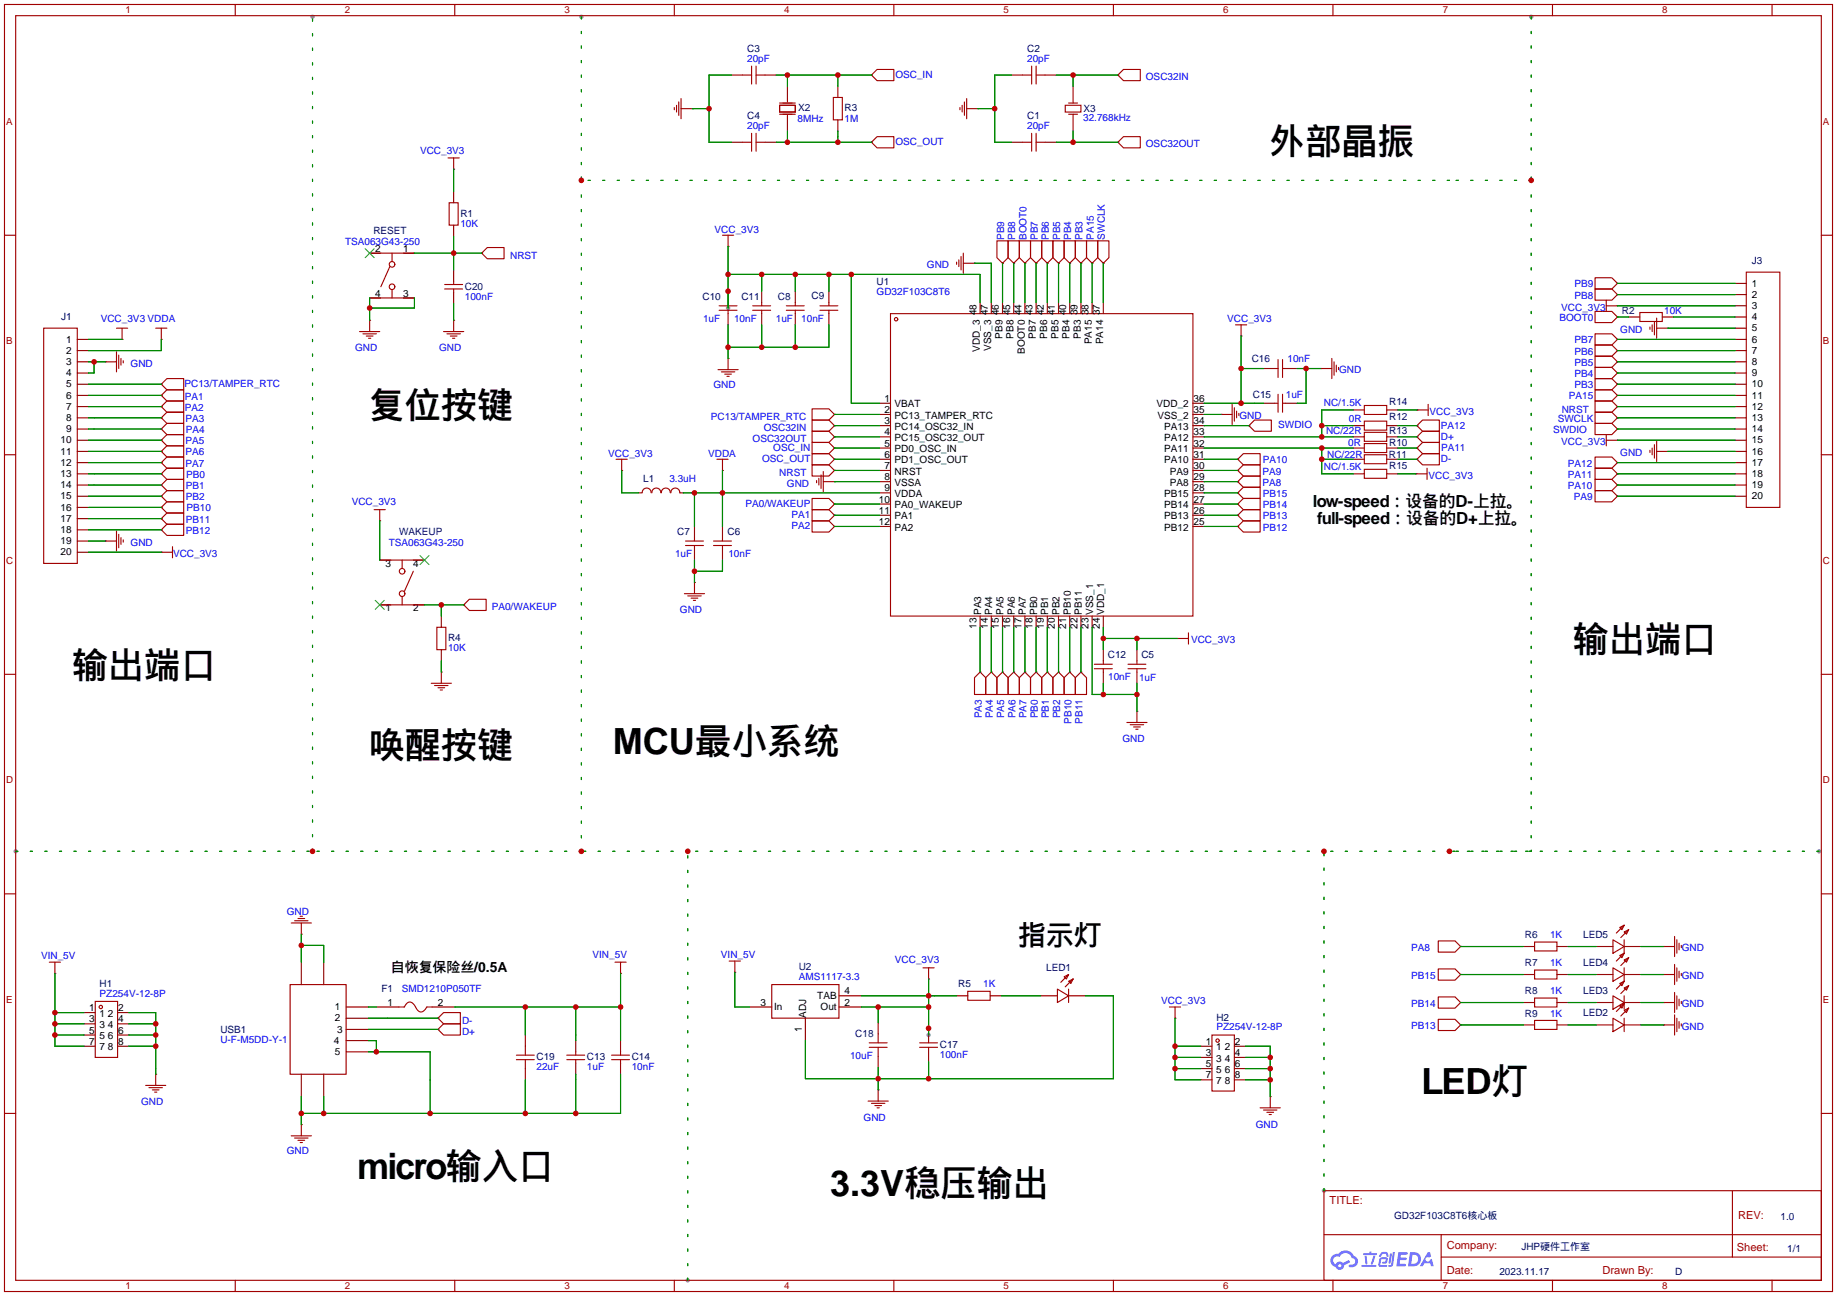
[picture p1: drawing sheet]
<svg xmlns="http://www.w3.org/2000/svg" width="417mm" height="294mm" viewBox="0 0 417 294" stroke-linecap="round" stroke-linejoin="round" font-family="sans-serif">
<g fill="#999">
<circle cx="210.6" cy="234.7" r=".51"/>
<circle cx="165.1" cy="69.8" r=".51"/>
<circle cx="131.8" cy="3.8" r=".51"/>
<circle cx="70.9" cy="3.8" r=".51"/>
<circle cx="3.6" cy="193" r=".51"/>
<circle cx="412.5" cy="193" r=".51"/>
<circle cx="300.2" cy="270" r=".51"/>
<circle cx="347.2" cy="3.8" r=".51"/>
<circle cx="156" cy="290.3" r=".51"/>
</g>
<g fill="none" stroke="#a10000" stroke-width=".25">
<path d="M1 1h414.5v291.9h-414.5zM3.6 3.6h409.4v286.7h-409.4zM53.3 1v2.6M103.1 1v2.6M152.9 1v2.6M202.7 1v2.6M252.5 1v2.6M302.3 1v2.6M352 1v2.6M401.8 1v2.6M1 53.3h2.6M413 53.3h2.5"/>
<path d="M1 103.1h2.6M413 103.1h2.5M1 152.9h2.6M413 152.9h2.5M1 202.7h2.6M413 202.7h2.5M1 252.5h2.6M413 252.5h2.5M300.2 270h112.8v20.3h-112.8zM300.3 280h112.6M326.8 280v10.1M392.8 270v15.1"/>
<path d="M53.3 290.3v2.6M103.1 290.3v2.6M152.9 290.3v2.6M202.7 290.3v2.6M252.5 290.3v2.6M302.3 290.3v2.6M326.8 285.1h86.1M352 290.3v2.6M401.8 290.3v2.6"/>
</g>
<g fill="#5487ff">
<path d="M317.1 283.9h1.8l.3 .2-.1 .4h-1.4l-.1 .7h1.2l.2 .3-.3 .2h-1.2l-.1 .9h1.3l.1 .3-.1 .2-2.1 .1z"/>
<path d="M323.8 284h.5l.2 .9-.4 .3a.54 .54 0 0 0-.8 .2 .54 .54 0 0 0 .3 .7 .54 .54 0 0 0 .7-.5l.4-.2 .4 1.7h-.6l-.2-.7h-1.3l-.4 .7h-.6z"/>
<path d="M315.2 284.2h.4l-.3 2.2-.2 .1-.2-.2z"/>
<path d="M315.9 283.9h.4l-.4 2.8a.64 .64 0 0 1-.5 .6 .64 .64 0 0 1-.6-.3l.7-.3z"/>
<path d="M313.2 284.1l.5-.2 .8 .1 .4 .9-.4 .1-.4-.7h-.6l-.4 .7-.4-.1z"/>
<path d="M313 285.2l1.3-.1a.75 .75 0 0 1 .4 .8 .75 .75 0 0 1-.6 .6h-.6l-.1-.2 .2-.2h.5l.2-.6h-1l-.3 1.3 1.4 .1 .2 .2-.3 .2h-1.3l-.3-.2-.1-.4z"/>
<path d="M308.7 286.8h3.2l.2 .3-.2 .2h-3.1z"/>
<path d="M311.4 284.7l.5 .1a2.85 2.85 0 0 1-.9 2l-.2-.2z"/>
<path d="M309.4 284.8h.5l.2 1.7-.2 .2-.3-.1z"/>
<path d="M309.1 284.2h1.4l.1-.4h.4l-.1 .4h1.2l.2 .2-.3 .2h-2.8z"/>
<path d="M319.7 283.9l-.4 3.3h1a1.64 1.64 0 0 0 1.9-1.7 1.64 1.64 0 0 0-1.9-1.6zM320.3 284.5a1.08 1.08 0 0 1 1.3 1.1 1.08 1.08 0 0 1-1.4 1h-.2z"/>
<path d="M302.1 284.8a1.5 1.5 0 0 0 .8 2.5 .99 .99 0 0 0 1.1 .6 .99 .99 0 0 0 .8-1l1.4-.7-.3-.5-1.4 .7-.7-.3a.99 .99 0 0 0-.9 .6 .95 .95 0 0 1-.5-1.3 .95 .95 0 0 1 1.4-.4 1.46 1.46 0 0 1 1.5-.9 1.46 1.46 0 0 1 1.3 1.2 .78 .78 0 0 1 .7 1 .78 .78 0 0 1-1.1 .5 .3 .3 0 0 0-.4 .2 .3 .3 0 0 0 .3 .4 1.36 1.36 0 0 0 1.7-.9 1.36 1.36 0 0 0-.8-1.7 2.16 2.16 0 0 0-3.6-.5l-.7 .1zM303.4 287a.4 .4 0 0 1 .8 0 .4 .4 0 0 1-.8 0z"/>
</g>
<g fill="none" stroke="#a10000" stroke-width=".25">
<path d="M168.4 17h2M170.4 15v4.1M171.4 17h2.1M171.4 15v4.1M197.6 17l1.3-1.3h3.8v2.6h-3.8zM231.9 17h2M233.9 15v4.1M234.9 17h2.1M234.9 15v4.1M254.8 15.7h3.8v2.6h-3.8l-1.3-1.3zM101.6 35.8h2.5M102.9 35.8v2.6"/>
<path d="M152.9 24.4v.5M153.4 23.9v1.5M153.9 23.1v3.1M154.4 24.6h2.6M154.4 22.4v4.5M168.4 32.3h2M170.4 30.2v4.1M171.4 32.3h2.1M171.4 30.2v4.1M176.8 23.9h3.5v1.5h-3.5zM176.8 23.4h3.5M176.8 25.9h3.5"/>
<path d="M178.6 22.1v1M178.6 26.2v1M189 22.1h2v5.1h-2zM197.6 32.3l1.3-1.3h3.8v2.5h-3.8zM217.7 24.4v.5M218.2 23.9v1.5M218.7 23.1v3.1M219.2 24.6h2.5M219.2 22.4v4.5M231.9 32.3h2M233.9 30.2v4.1M234.9 30.2v4.1"/>
<path d="M234.9 32.3h2.1M241.6 23.9h3.5v1.5h-3.5zM242.3 23.4h2M242.3 25.9h2M254.8 31h3.8v2.5h-3.8l-1.3-1.2zM83.8 57.4h10.2M88.9 57.4v1.8M101.9 46h2v5.1h-2zM109.2 57.4l1.3-1.3h3.8v2.6h-3.8zM163.8 53.3h2.6M165.1 53.3v2.6M216.9 59.4v.5"/>
<path d="M217.4 58.9v1.6M217.9 58.2v3M218.4 59.7h2.6M218.4 57.4v4.6M226.1 54.6h2.5v3.8l-1.3 1.3-1.2-1.3zM228.6 54.6h2.5v3.8l-1.2 1.3-1.3-1.3zM231.1 54.6h2.6v3.8l-1.3 1.3-1.3-1.3zM233.7 54.6h2.5v3.8l-1.3 1.3-1.2-1.3zM236.2 54.6h2.6v3.8l-1.3 1.3-1.3-1.3zM238.8 54.6h2.5v3.8l-1.3 1.3-1.2-1.3zM241.3 54.6h2.5v3.8l-1.2 1.3-1.3-1.3zM243.8 54.6h2.6v3.8l-1.3 1.3-1.3-1.3z"/>
<path d="M246.4 54.6h2.5v3.8l-1.3 1.3-1.2-1.3zM248.9 54.6h2.6v3.8l-1.3 1.3-1.3-1.3zM9.9 74.4h7.6v53.4h-7.6zM26.4 74.4h2.6M26.4 79.8v4.5M27.7 74.4v2.6M35.3 74.4h2.5M36.6 74.4v2.6M81.5 75.2h4.6M82.3 75.7h3M83.1 76.2h1.5M83.6 76.7h.5"/>
<path d="M83.8 67.6h10.2M83.8 72.6v2.6M88.4 60.5l-2 4.5M88.9 65.8v1.8M100.6 75.2h4.6M100.8 65.5h4.1M100.8 64.5h4.1M101.3 75.7h3.1M102.1 76.2h1.5M102.6 76.7h.5M102.9 63.8v.7M102.9 65.5v.8"/>
<path d="M102.9 72.6v2.6M163.1 70.4h4M163.1 69.3h4M165.1 68.6v.7M165.1 70.4v.7M170.7 70.4h4.1M170.7 69.3h4.1M172.7 68.6v.7M172.7 70.4v.7M178.3 70.4h4.1M178.3 69.3h4.1M180.3 68.6v.7"/>
<path d="M180.3 70.4v.7M185.9 70.4h4.1M185.9 69.3h4.1M188 68.6v.7M188 70.4v.7M201.9 71.1h68.6v68.6h-68.6zM280.2 73.7h2.5M281.4 73.7v2.5M361.7 78.2h3.8l1.3 1.3-1.3 1.3h-3.8zM361.7 75.7h3.8l1.3 1.3-1.3 1.2h-3.8zM361.7 70.6h3.8l1.3 1.3-1.3 1.3h-3.8zM361.7 65.5h3.8l1.3 1.3-1.3 1.3h-3.8z"/>
<path d="M361.7 63h3.8l1.3 1.3-1.3 1.2h-3.8zM364.2 69.3h2.6M364.2 68.1v2.5M371.9 70.9h5v2h-5zM374.1 74.2v.5M374.6 73.7v1.5M375.2 72.9v3M375.7 74.4h2.5M375.7 72.1v4.6M396 61.7h7.6v53.4h-7.6zM23.9 82h2.5M26.9 80.5v3.1"/>
<path d="M27.4 81.3v1.5M27.9 81.8v.5M36.6 87.1l1.2-1.2h3.9v2.5h-3.9zM36.6 89.7l1.2-1.3h3.9v2.5h-3.9zM36.6 97.3l1.2-1.3h3.9v2.6h-3.9zM36.6 99.8l1.2-1.2h3.9v2.5h-3.9zM37.8 90.9h3.9v2.6h-3.9l-1.2-1.3zM37.8 93.5h3.9v2.5h-3.9l-1.2-1.3zM162.8 83.8h4.6M163.6 84.3h3M164.3 84.8h1.6M164.8 85.3h.6"/>
<path d="M165.1 81.3v2.5M184.1 97.8h3.9l1.2 1.3-1.2 1.2h-3.9zM184.1 95.2h3.9l1.2 1.3-1.2 1.3h-3.9zM184.1 92.7h3.9l1.2 1.3-1.2 1.2h-3.9zM276.9 94h2.5M279.4 91.7v4.6M279.9 92.5v3M280.4 93.2v1.5M280.9 93.7v.5M283.2 96.5l1.3-1.3h3.8v2.6h-3.8zM289.1 91.4h.7M289.1 83.6h.7"/>
<path d="M289.8 81.5v4.1M289.8 89.4v4.1M290.8 81.5v4.1M290.8 89.4v4.1M290.8 91.4h.8M290.8 83.6h.8M299.5 83.6h2.5M302 81.3v4.6M302.5 82v3.1M303 82.8v1.5M303.5 83.3v.5M309.4 98h5.1v2.1h-5.1z"/>
<path d="M309.4 95.5h5.1v2h-5.1zM309.4 91.9h5.1v2.1h-5.1zM321.3 96.5l1.3-1.3h3.8v2.6h-3.8zM321.3 93h2.5M322.6 97.8h3.8v2.5h-3.8l-1.3-1.2zM323.8 91.7v2.5M361.7 96h3.8l1.3 1.3-1.3 1.3h-3.8zM361.7 93.5h3.8l1.3 1.2-1.3 1.3h-3.8zM361.7 88.4h3.8l1.3 1.3-1.3 1.2h-3.8zM361.7 85.9h3.8l1.3 1.2-1.3 1.3h-3.8zM361.7 83.3h3.8l1.3 1.3-1.3 1.3h-3.8zM361.7 80.8h3.8l1.3 1.2-1.3 1.3h-3.8z"/>
<path d="M361.7 90.9h3.8l1.3 1.3-1.3 1.3h-3.8zM364.2 98.6v2.5M364.2 99.8h2.6M36.6 102.4l1.2-1.3h3.9v2.5h-3.9zM36.6 110l1.2-1.3h3.9v2.6h-3.9zM36.6 112.5l1.2-1.2h3.9v2.5h-3.9zM37.8 103.6h3.9v2.6h-3.9l-1.2-1.3zM37.8 106.2h3.9v2.5h-3.9l-1.2-1.3zM37.8 113.8h3.9v2.5h-3.9l-1.2-1.2zM37.8 116.3h3.9v2.6h-3.9l-1.2-1.3zM84.8 115.6h2.6M86.1 115.6v2.5"/>
<path d="M139.7 104.1h2.5M141 104.1v2.6M147.6 111.7a1.01 1.01 0 0 0-1-1 1.01 1.01 0 0 0-1 1M149.8 111.7a1.01 1.01 0 0 0-1-1 1.01 1.01 0 0 0-1 1M152 111.7a1.01 1.01 0 0 0-1-1 1.01 1.01 0 0 0-1 1M154.1 111.7a1.01 1.01 0 0 0-1-1 1.01 1.01 0 0 0-1 1M162.6 104.1h2.5M163.8 104.1v2.6M184.1 100.3h3.9l1.2 1.3-1.2 1.3h-3.9zM184.1 102.9h3.9l1.2 1.2-1.2 1.3h-3.9zM184.1 105.4h3.9l1.2 1.3-1.2 1.2h-3.9zM184.1 113h3.9l1.2 1.3-1.2 1.3h-3.9z"/>
<path d="M184.1 115.6h3.9l1.2 1.2-1.2 1.3h-3.9zM184.1 118.1h3.9l1.2 1.3-1.2 1.2h-3.9zM185.2 109v.5M185.7 108.5v1.5M186.2 107.7v3M186.7 109.2h2.5M186.7 106.9v4.6M280.7 116.8l1.2-1.2h3.9v2.5h-3.9zM280.7 114.3l1.2-1.3h3.9v2.6h-3.9zM280.7 111.8l1.2-1.3h3.9v2.5h-3.9zM280.7 109.2l1.2-1.3h3.9v2.6h-3.9zM280.7 106.7l1.2-1.3h3.9v2.5h-3.9z"/>
<path d="M280.7 104.1l1.2-1.2h3.9v2.5h-3.9zM280.7 119.4l1.2-1.3h3.9v2.5h-3.9zM309.4 103.1h5.1v2.1h-5.1zM309.4 100.6h5.1v2h-5.1zM309.4 106.4h5.1v2.1h-5.1zM321.1 107.4h2.5M321.3 104.1l1.3-1.2h3.8v2.5h-3.8zM322.6 100.3h3.8v2.6h-3.8l-1.3-1.3zM323.6 106.2v2.5M361.7 111.3h3.8l1.3 1.2-1.3 1.3h-3.8zM361.7 108.7h3.8l1.3 1.3-1.3 1.3h-3.8zM361.7 106.2h3.8l1.3 1.2-1.3 1.3h-3.8z"/>
<path d="M361.7 103.6h3.8l1.3 1.3-1.3 1.3h-3.8zM374.1 102.1v.5M374.6 101.6v1.5M375.2 100.8v3.1M375.7 100.1v4.5M375.7 102.4h2.5M23.9 122.7h2.5M26.4 120.4v4.6M26.9 121.2v3M27.4 121.9v1.5M27.9 122.4v.5M36.6 120.1l1.2-1.2h3.9v2.5h-3.9z"/>
<path d="M36.6 125.2h2.5M39.1 124v2.5M86.1 127h10.2M86.1 137.2h10.2M91.2 127v1.8M91.2 135.4v1.8M93.7 129.5l-2 4.6M105.2 137.2l1.2-1.3h3.8v2.5h-3.8zM155.2 134.6h4.6M155.4 123.7h4.1M155.4 122.7h4.1M156 135.1h3"/>
<path d="M156.7 135.6h1.5M157.2 136.1h.5M157.5 121.9v.8M157.5 123.7v.8M157.5 132.1v2.5M161.8 123.7h4.1M161.8 122.7h4.1M163.8 121.9v.8M163.8 123.7v.8M97.8 154.9h4.6M98.6 155.4h3M99.1 142.2h2v5.1h-2z"/>
<path d="M99.3 156h1.5M99.8 156.5h.5M100.1 152.4v2.5M222.2 152.4l1.3 1.3v3.8h-2.5v-3.8zM223.5 153.7l1.3-1.3 1.3 1.3v3.8h-2.6zM226.1 153.7l1.2-1.3 1.3 1.3v3.8h-2.5zM229.9 152.4l1.2 1.3v3.8h-2.5v-3.8zM232.4 152.4l1.3 1.3v3.8h-2.6v-3.8zM234.9 152.4l1.3 1.3v3.8h-2.5v-3.8zM236.2 153.7l1.3-1.3 1.3 1.3v3.8h-2.6zM238.8 153.7l1.2-1.3 1.3 1.3v3.8h-2.5zM242.6 152.4l1.2 1.3v3.8h-2.5v-3.8z"/>
<path d="M245.1 152.4l1.3 1.3v3.8h-2.6v-3.8zM248.2 151.6h4M248.2 150.6h4M250.2 149.9v.7M250.2 151.6v.8M255.8 151.6h4M255.8 150.6h4M257.8 149.9v.7M257.8 151.6v.8M267 144.8h2.5M269.5 143.5v2.5M255.5 163.8h4.6"/>
<path d="M256.3 164.3h3M257 164.8h1.6M257.6 165.4h.5M257.8 161.3v2.5M11.2 218.2h2.5M12.4 218.2v2.5M66 209.3h4.6M66.8 208.8h3M67.6 208.3h1.5M68.1 207.8h.5M68.3 209.3v2.5M139.4 218.2h2.6"/>
<path d="M140.7 218.2v2.5M165.4 217.9h2.5M166.6 217.9v2.6M209.3 219.5h2.5M210.6 219.5v2.5M326.1 219.7h3.8l1.3 1.3-1.3 1.2h-3.8zM326.1 213.4h3.8l1.3 1.2-1.3 1.3h-3.8zM348 213.6h5.1v2h-5.1zM348 220h5.1v2h-5.1zM365.8 213.1l2.5 1.5-2.5 1.6zM365.8 219.5l2.5 1.5-2.5 1.5zM367.3 210.3l1-.5-.5 1z"/>
<path d="M367.3 216.7l1-.5-.5 1zM368.3 211.3l1-.5-.5 1zM368.3 217.7l1-.5-.5 1zM368.3 209.8l-1.8 1.8M368.3 213.1v3.1M368.3 219.5v3M368.3 216.2l-1.8 1.7M369.3 210.8l-1.8 1.8M369.3 217.2l-1.8 1.7M377.2 214.6h2.5M379.7 212.3v4.6M379.7 218.7v4.6"/>
<path d="M380.2 213.1v3.1M380.2 219.5v3M380.7 213.9v1.5M381.3 214.4v.5M21.6 227.1h5.1v12.7h-5.1zM65.8 223.3h12.7v20.3h-12.7zM90.4 228.3h1.3l.6-.8 .6-.3 .8 .4 1 1.4 .6 .5 .7-.2 .8-1h1.2M99.3 230.9l1.3-1.3h3.8v2.6h-3.8zM99.3 233.4l1.3-1.2h3.8v2.5h-3.8zM117.1 239.3h4.1M119.1 237.2v2.1M128.5 239.3h4.1"/>
<path d="M130.6 238.5v.8M138.7 239.3h4M140.7 238.5v.8M175 223.3h15.2v7.6h-15.2zM197.1 237.5h4.1M197.1 236.5h4.1M199.1 234.4v2.1M199.1 237.5v2M208.5 237.5h4.1M208.5 236.5h4.1M210.6 235.7v.8M210.6 237.5v.8"/>
<path d="M219.5 224.8h5v2h-5zM239.8 224.3l2.5 1.5-2.5 1.5zM241.3 221.5l1-.5-.5 1zM242.3 222.5l1-.5-.5 1zM242.3 221l-1.8 1.8M242.3 224.3v3M243.3 222l-1.7 1.8M265.2 228.3h2.5M266.4 228.3v2.6M274.8 234.7h5.1v12.7h-5.1zM326.1 226.1h3.8l1.3 1.2-1.3 1.3h-3.8zM326.1 231.1h3.8l1.3 1.3-1.3 1.3h-3.8z"/>
<path d="M348 226.3h5.1v2h-5.1zM348 231.4h5.1v2h-5.1zM365.8 225.8l2.5 1.5-2.5 1.6zM365.8 230.9l2.5 1.5-2.5 1.5zM367.3 223l1-.5-.5 1zM367.3 228.1l1-.5-.5 1zM368.3 224l1-.5-.5 1zM368.3 229.1l1-.5-.5 1zM368.3 225.8v3.1M368.3 230.9v3M368.3 222.5l-1.8 1.8M368.3 227.6l-1.8 1.8"/>
<path d="M369.3 223.5l-1.8 1.8M369.3 228.6l-1.8 1.8M377.2 221h2.5M377.2 227.3h2.5M377.2 232.4h2.5M379.7 225v4.6M379.7 230.1v4.6M380.2 225.8v3.1M380.2 230.9v3M380.7 220.2v1.5M380.7 226.6v1.5M380.7 231.6v1.6"/>
<path d="M381.3 220.7v.5M381.3 227.1v.5M381.3 232.2v.5M33 246.1h4.6M33.8 246.6h3M34.5 247.1h1.6M35.1 247.6h.5M35.3 243.6v2.5M66 257.6h4.6M66.8 258.1h3M67.6 258.6h1.5M68.1 259.1h.5"/>
<path d="M68.3 255v2.6M117.1 240.3h4.1M119.1 240.3v2M128.5 240.3h4.1M130.6 240.3v.7M138.7 240.3h4M140.7 240.3v.7M196.8 249.7h4.6M197.6 250.2h3.1M198.4 250.7h1.5M198.9 251.2h.5M199.1 247.1v2.6"/>
<path d="M285.8 251.2h4.5M286.5 251.7h3.1M287.3 252.2h1.5M287.8 252.7h.5M288 248.7v2.5"/>
<circle cx="88.9" cy="59.9" r=".63"/>
<circle cx="88.9" cy="65" r=".63"/>
<circle cx="203.2" cy="72.4" r=".38"/>
<circle cx="91.2" cy="129.5" r=".63"/>
<circle cx="91.2" cy="134.6" r=".63"/>
<circle cx="22.9" cy="228.3" r=".38"/>
<circle cx="276.1" cy="236" r=".38"/>
</g>
<g fill="none" stroke="#870000" stroke-width=".25">
<path d="M165.9 17h2.5M173.5 17h2.5M178.6 19.6v2.5M190 19.6v2.5M197.6 17h.1M229.4 17h2.5M237 17h2.5M243.3 19.6v3.8M253.5 17h.1M102.9 38.4h.1M157 24.6h.1M165.9 32.3h2.5"/>
<path d="M173.5 32.3h2.5M178.6 27.2v2.5M190 27.2v2.5M197.6 32.3h.1M221.7 24.6h.1M229.4 32.3h2.5M237 32.3h2.5M243.3 25.9v3.8M253.5 32.3h.1M83.8 57.4h2.6M91.4 57.4h2.6M102.9 43.4v2.6"/>
<path d="M102.9 51.1v2.5M109.2 57.4h.1M165.1 55.9h.1M221 59.7h.1M227.3 59.7h.1M229.9 59.7h.1M232.4 59.7h.1M234.9 59.7h.1M237.5 59.7h.1M240 59.7h.1M242.6 59.7h.1M245.1 59.7h.1"/>
<path d="M247.6 59.7h.1M250.2 59.7h.1M17.5 77h2.6M17.5 79.5h2.6M27.7 77h.1M36.6 77h.1M83.8 72.6h.1M83.8 67.6h2.6M91.4 67.6h2.6M102.9 72.6h.1M102.9 61.2v2.6M102.9 66.3v2.5"/>
<path d="M165.1 66v2.6M165.1 71.1v2.6M172.7 66v2.6M172.7 71.1v2.6M180.3 66v2.6M180.3 71.1v2.6M188 66v2.6M188 71.1v2.6M222.2 68.6v2.5M224.8 68.6v2.5M227.3 68.6v2.5M229.9 68.6v2.5"/>
<path d="M232.4 68.6v2.5M234.9 68.6v2.5M237.5 68.6v2.5M240 68.6v2.5M242.6 68.6v2.5M245.1 68.6v2.5M247.6 68.6v2.5M250.2 68.6v2.5M281.4 76.2h.1M366.8 79.5h.1M366.8 77h.1M366.8 71.9h.1"/>
<path d="M366.8 66.8h.1M366.8 64.3h.1M366.8 69.3h.1M369.3 71.9h2.6M376.9 71.9h2.6M378.2 74.4h.1M393.4 71.9h2.6M393.4 77h2.6M393.4 79.5h2.6M393.4 64.3h2.6M393.4 66.8h2.6M393.4 69.3h2.6"/>
<path d="M393.4 74.4h2.6M17.5 82h2.6M17.5 84.6h2.6M17.5 87.1h2.6M17.5 89.7h2.6M17.5 92.2h2.6M17.5 94.7h2.6M17.5 97.3h2.6M17.5 99.8h2.6M23.9 82h.1M36.6 87.1h.1M36.6 89.7h.1"/>
<path d="M36.6 92.2h.1M36.6 94.7h.1M36.6 97.3h.1M36.6 99.8h.1M165.1 81.3h.1M189.2 99.1h.1M189.2 96.5h.1M189.2 94h.1M199.4 91.4h2.5M199.4 94h2.5M199.4 96.5h2.5M199.4 99.1h2.5"/>
<path d="M270.5 91.4h2.5M270.5 94h2.5M270.5 96.5h2.5M270.5 99.1h2.5M276.9 94h.1M283.2 96.5h.1M286.5 91.4h2.6M286.5 83.6h2.6M291.6 91.4h2.5M291.6 83.6h2.5M299.5 83.6h.1M306.8 96.5h2.6"/>
<path d="M306.8 99.1h2.6M306.8 93h2.6M314.5 96.5h2.5M314.5 99.1h2.5M314.5 93h2.5M321.3 99.1h.1M321.3 96.5h.1M321.3 93h.1M366.8 97.3h.1M366.8 94.7h.1M366.8 89.7h.1M366.8 87.1h.1"/>
<path d="M366.8 84.6h.1M366.8 82h.1M366.8 99.8h.1M366.8 92.2h.1M393.4 82h2.6M393.4 84.6h2.6M393.4 87.1h2.6M393.4 89.7h2.6M393.4 92.2h2.6M393.4 94.7h2.6M393.4 97.3h2.6M393.4 99.8h2.6"/>
<path d="M17.5 102.4h2.6M17.5 104.9h2.6M17.5 107.4h2.6M17.5 110h2.6M17.5 112.5h2.6M17.5 115.1h2.6M17.5 117.6h2.6M36.6 102.4h.1M36.6 104.9h.1M36.6 107.4h.1M36.6 110h.1M36.6 112.5h.1"/>
<path d="M36.6 115.1h.1M36.6 117.6h.1M86.1 118.1h.1M141 106.7h.1M144.8 111.8h.7M154.2 111.8h.7M157.5 119.4v2.5M163.8 106.7h.1M163.8 119.4v2.5M189.2 101.6h.1M189.2 104.1h.1M189.2 106.7h.1"/>
<path d="M189.2 114.3h.1M189.2 116.8h.1M189.2 119.4h.1M189.2 109.2h.1M199.4 101.6h2.5M199.4 104.1h2.5M199.4 106.7h2.5M199.4 109.2h2.5M199.4 111.8h2.5M199.4 114.3h2.5M199.4 116.8h2.5M199.4 119.4h2.5"/>
<path d="M270.5 101.6h2.5M270.5 104.1h2.5M270.5 106.7h2.5M270.5 109.2h2.5M270.5 111.8h2.5M270.5 114.3h2.5M270.5 116.8h2.5M270.5 119.4h2.5M280.7 116.8h.1M280.7 114.3h.1M280.7 111.8h.1M280.7 109.2h.1"/>
<path d="M280.7 106.7h.1M280.7 104.1h.1M280.7 119.4h.1M306.8 101.6h2.6M306.8 104.1h2.6M306.8 107.4h2.6M314.5 101.6h2.5M314.5 104.1h2.5M314.5 107.4h2.5M321.1 107.4h.1M321.3 101.6h.1M321.3 104.1h.1"/>
<path d="M366.8 112.5h.1M366.8 110h.1M366.8 107.4h.1M366.8 104.9h.1M378.2 102.4h.1M393.4 102.4h2.6M393.4 104.9h2.6M393.4 107.4h2.6M393.4 110h2.6M393.4 112.5h2.6M17.5 120.1h2.6M17.5 122.7h2.6"/>
<path d="M17.5 125.2h2.6M23.9 122.7h.1M36.6 125.2h.1M36.6 120.1h.1M86.1 137.2h2.5M86.1 127h2.5M93.7 137.2h2.6M93.7 127h2.6M100.1 139.7v2.5M105.2 137.2h.1M157.5 132.1h.1M157.5 124.5v2.5"/>
<path d="M163.8 124.5v2.5M222.2 139.7v2.5M224.8 139.7v2.5M227.3 139.7v2.5M229.9 139.7v2.5M232.4 139.7v2.5M234.9 139.7v2.5M237.5 139.7v2.5M240 139.7v2.5M242.6 139.7v2.5M245.1 139.7v2.5M247.6 139.7v2.5"/>
<path d="M250.2 139.7v2.5M100.1 152.4h.1M100.1 147.3v2.6M222.2 152.4h.1M224.8 152.4h.1M227.3 152.4h.1M229.9 152.4h.1M232.4 152.4h.1M234.9 152.4h.1M237.5 152.4h.1M240 152.4h.1M242.6 152.4h.1"/>
<path d="M245.1 152.4h.1M250.2 147.3v2.6M250.2 152.4v2.5M257.8 147.3v2.6M257.8 152.4v2.5M267 144.8h.1M257.8 161.3h.1M68.3 211.8h.1M68.3 218.2v5.1M73.4 218.2v5.1M331.2 214.6h.1M345.4 214.6h2.6"/>
<path d="M353.1 214.6h2.5M361.9 214.6h3.9M368.3 214.6h3.8M377.2 214.6h.1M12.4 220.7h.1M19 229.6h2.6M19 237.2h2.6M19 232.2h2.6M19 234.7h2.6M26.7 229.6h2.5M26.7 237.2h2.5M26.7 232.2h2.5"/>
<path d="M26.7 234.7h2.5M78.5 228.3h5.1M78.5 238.5h5.1M78.5 230.9h5.1M78.5 233.4h5.1M78.5 236h5.1M85.3 228.3h5.1M98 228.3h5.1M99.3 230.9h.1M99.3 233.4h.1M119.1 234.7v2.5M130.6 236v2.5"/>
<path d="M140.7 220.7h.1M140.7 236v2.5M166.6 220.5h.1M169.9 228.3h5.1M182.6 230.9v5.1M190.2 225.8h5.1M190.2 228.3h5.1M199.1 231.9v2.5M199.1 239.5v2.6M210.6 222h.1M210.6 233.2v2.5M210.6 238.3v2.5"/>
<path d="M216.9 225.8h2.6M224.5 225.8h2.6M236 225.8h3.8M242.3 225.8h3.8M266.4 230.9h.1M272.3 237.2h2.5M272.3 239.8h2.5M279.9 237.2h2.5M279.9 239.8h2.5M331.2 221h.1M331.2 227.3h.1M331.2 232.4h.1"/>
<path d="M345.4 221h2.6M345.4 227.3h2.6M345.4 232.4h2.6M353.1 221h2.5M353.1 227.3h2.5M353.1 232.4h2.5M361.9 221h3.9M361.9 227.3h3.9M361.9 232.4h3.9M368.3 221h3.8M368.3 227.3h3.8M368.3 232.4h3.8"/>
<path d="M377.2 221h.1M377.2 227.3h.1M377.2 232.4h.1M35.3 243.6h.1M68.3 255h.1M68.3 243.6v5.1M73.4 243.6v5.1M119.1 242.3v2.6M130.6 241v2.6M140.7 241v2.6M199.1 247.1h.1M272.3 244.9h2.5"/>
<path d="M272.3 242.3h2.5M279.9 244.9h2.5M279.9 242.3h2.5M288 248.7h.1"/>
</g>
<path d="M82.8 56.4l2 2M84.8 56.4l-2 2M85.1 136.1l2 2.1M87.1 136.1l-2 2.1M95.2 126l2.1 2M97.3 126l-2.1 2" fill="none" stroke="#3c3" stroke-width=".25"/>
<g fill="none" stroke="#008700" stroke-width=".25">
<path d="M165.9 17h-5.1v15.3h5.1M176 17h21.6M178.6 17v2.6M190 17v2.6M229.4 17h-3.8v15.3h3.8M239.5 17h14M243.3 17v2.6M102.9 38.4v5M157 24.6h3.8M176 32.3h21.6M178.6 29.7v2.6M190 29.7v2.6"/>
<path d="M221.7 24.6h3.9M239.5 32.3h14M243.3 29.7v2.6M94 57.4h15.2M102.9 53.6v7.6M165.1 55.9v13.9M221 59.7h3.8v8.9M227.3 59.7v8.9M229.9 59.7v8.9M232.4 59.7v8.9M234.9 59.7v8.9M237.5 59.7v8.9"/>
<path d="M240 59.7v8.9M242.6 59.7v8.9M245.1 59.7v8.9M247.6 59.7v8.9M250.2 59.7v8.9M20.1 77h7.6M36.6 77v2.5h-16.5M83.8 67.6v5M94 67.6v2.2h-10.2M102.9 68.8v3.8M165.1 73.7v7.6M165.1 62.2h57.1v6.4"/>
<path d="M172.7 62.2v3.8M172.7 73.7v5M180.3 62.2v3.8M180.3 73.7v5M188 73.7v5h-22.9M188 62.2v3.8M193 62.2v29.2h6.4M281.4 76.2v15.2M366.8 71.9h2.5M366.8 77h26.6M366.8 79.5h26.6M366.8 64.3h26.6"/>
<path d="M366.8 66.8h26.6M366.8 69.3h26.6M378.2 74.4h15.2M379.5 71.9h13.9M20.1 82h3.8M20.1 87.1h16.5M20.1 89.7h16.5M20.1 92.2h16.5M20.1 94.7h16.5M20.1 99.8h16.5M20.1 97.3h16.5M21.3 82v2.6h-1.2"/>
<path d="M189.2 96.5h10.2M189.2 99.1h10.2M189.2 94h10.2M273 96.5h10.2M273 99.1h33.8M273 94h3.9M273 91.4h13.5M281.4 83.6h5.1M294.1 83.6h5.4M296.2 83.6v7.8h-2.1M299.7 96.5h7.1M306.8 93h-7.1v6.1"/>
<path d="M317 96.5h4.3M317 99.1h4.3M317 93h4.3M366.8 82h26.6M366.8 84.6h26.6M366.8 87.1h26.6M366.8 89.7h26.6M366.8 92.2h26.6M366.8 94.7h26.6M366.8 99.8h26.6M366.8 97.3h26.6M20.1 107.4h16.5"/>
<path d="M20.1 104.9h16.5M20.1 102.4h16.5M20.1 115.1h16.5M20.1 110h16.5M20.1 112.5h16.5M20.1 117.6h16.5M86.1 118.1v8.9M141 106.7v5.1h3.8M154.9 111.8h44.5M157.5 111.8v7.6M163.8 106.7v12.7M189.2 101.6h10.2"/>
<path d="M189.2 104.1h10.2M189.2 106.7h10.2M189.2 109.2h10.2M189.2 114.3h10.2M189.2 116.8h10.2M189.2 119.4h10.2M273 101.6h33.8M273 104.1h7.7M273 106.7h7.7M273 109.2h7.7M273 111.8h7.7M273 114.3h7.7"/>
<path d="M273 116.8h7.7M273 119.4h7.7M299.7 104.1h7.1M299.7 101.6v5.8h7.1M317 101.6h4.3M317 104.1h4.3M317 107.4h4.1M366.8 107.4h26.6M366.8 104.9h26.6M366.8 110h26.6M366.8 112.5h26.6M378.2 102.4h15.2"/>
<path d="M20.1 122.7h3.8M20.1 125.2h16.5M20.1 120.1h16.5M96.3 137.2h8.9M100.1 137.2v2.5M157.5 127v5.1M163.8 127v2.5h-6.3M100.1 149.9v2.5M222.2 142.2v10.2M224.8 142.2v10.2M227.3 142.2v10.2M229.9 142.2v10.2"/>
<path d="M232.4 142.2v10.2M234.9 142.2v10.2M237.5 142.2v10.2M240 142.2v10.2M242.6 142.2v10.2M245.1 142.2v10.2M247.6 142.2v15.3h10.2M250.2 142.2v5.1M250.2 154.9v2.6M250.2 144.8h16.8M257.8 144.8v2.5M257.8 154.9v6.4"/>
<path d="M68.3 211.8v6.4M68.3 214.4h5.1v3.8M331.2 214.6h14.2M355.6 214.6h6.3M372.1 214.6h5.1M12.4 220.7v16.5h6.6M12.4 232.2h6.6M12.4 234.7h6.6M12.4 229.6h6.6M29.2 237.2h6.1M29.2 232.2h6.1M29.2 234.7h6.1"/>
<path d="M29.2 229.6h6.1v14M83.6 238.5h13.9v14M83.6 236h1.7v2.5M83.6 228.3h1.7M83.6 233.4h15.7M83.6 230.9h15.7M103.1 228.3h37.6M119.1 228.3v6.4M130.6 228.3v7.7M140.7 220.7v15.3M166.6 220.5v7.8h3.3M195.3 228.3h15.3"/>
<path d="M195.3 225.8h21.6M199.1 228.3v3.6M210.6 222v12.7M227.1 225.8h8.9M246.1 225.8h6.4v18.8h-69.9v-8.6M266.4 239.8h5.9M266.4 230.9v14h5.9M266.4 237.2h5.9M282.4 239.8h5.6M282.4 237.2h5.6v11.5M331.2 221h14.2M331.2 227.3h14.2"/>
<path d="M331.2 232.4h14.2M355.6 221h6.3M355.6 227.3h6.3M355.6 232.4h6.3M372.1 221h5.1M372.1 227.3h5.1M372.1 232.4h5.1M68.3 248.7v6.3M73.4 248.7v3.8M119.1 244.9v7.6M130.6 243.6v8.9M140.7 243.6v8.9h-72.4"/>
<path d="M199.1 242.1v5M210.6 240.8v3.8M266.4 242.3h5.9M282.4 242.3h5.6M282.4 244.9h5.6"/>
</g>
<g fill="none" stroke="#008700" stroke-width=".25" stroke-dasharray=".5 2.8">
<path d="M131.8 3.8v37.1M347.2 3.8v37.1M131.8 40.9v152.1M328.7 40.9h-196.9M347.2 40.9v152.1M347.2 40.9h-18.5M3.6 193h67.3M70.9 193v-189.2M131.8 193h-60.9M156 193h-24.2M300.2 193h-144.2M328.7 193h-28.5"/>
<path d="M347.2 193h-18.5M412.5 193h-83.8M300.2 270v-77M156 290.3v-97.3"/>
</g>
<g fill="#c00">
<circle cx="190" cy="32.3" r=".63"/>
<circle cx="178.6" cy="32.3" r=".63"/>
<circle cx="243.3" cy="32.3" r=".63"/>
<circle cx="243.3" cy="17" r=".63"/>
<circle cx="225.6" cy="24.6" r=".63"/>
<circle cx="178.6" cy="17" r=".63"/>
<circle cx="190" cy="17" r=".63"/>
<circle cx="160.8" cy="24.6" r=".63"/>
<circle cx="68.3" cy="252.5" r=".63"/>
<circle cx="85.3" cy="238.5" r=".63"/>
<circle cx="130.6" cy="252.5" r=".63"/>
<circle cx="119.1" cy="252.5" r=".63"/>
<circle cx="97.5" cy="252.5" r=".63"/>
<circle cx="73.4" cy="252.5" r=".63"/>
<circle cx="140.7" cy="228.3" r=".63"/>
<circle cx="130.6" cy="228.3" r=".63"/>
<circle cx="119.1" cy="228.3" r=".63"/>
<circle cx="210.6" cy="244.6" r=".63"/>
<circle cx="199.1" cy="244.6" r=".63"/>
<circle cx="210.6" cy="233.2" r=".63"/>
<circle cx="210.6" cy="228.3" r=".63"/>
<circle cx="210.6" cy="225.8" r=".63"/>
<circle cx="199.1" cy="228.3" r=".63"/>
<circle cx="68.3" cy="214.4" r=".63"/>
<circle cx="163.8" cy="111.8" r=".63"/>
<circle cx="157.5" cy="111.8" r=".63"/>
<circle cx="157.5" cy="129.5" r=".63"/>
<circle cx="165.1" cy="78.7" r=".63"/>
<circle cx="172.7" cy="78.7" r=".63"/>
<circle cx="180.3" cy="78.7" r=".63"/>
<circle cx="188" cy="62.2" r=".63"/>
<circle cx="180.3" cy="62.2" r=".63"/>
<circle cx="172.7" cy="62.2" r=".63"/>
<circle cx="165.1" cy="62.2" r=".63"/>
<circle cx="165.1" cy="66" r=".63"/>
<circle cx="193" cy="62.2" r=".63"/>
<circle cx="250.2" cy="157.5" r=".63"/>
<circle cx="257.8" cy="157.5" r=".63"/>
<circle cx="257.8" cy="144.8" r=".63"/>
<circle cx="250.2" cy="144.8" r=".63"/>
<circle cx="299.7" cy="96.5" r=".63"/>
<circle cx="299.7" cy="99.1" r=".63"/>
<circle cx="299.7" cy="101.6" r=".63"/>
<circle cx="299.7" cy="104.1" r=".63"/>
<circle cx="281.4" cy="83.6" r=".63"/>
<circle cx="281.4" cy="91.4" r=".63"/>
<circle cx="100.1" cy="137.2" r=".63"/>
<circle cx="102.9" cy="57.4" r=".63"/>
<circle cx="83.8" cy="69.8" r=".63"/>
<circle cx="21.3" cy="82" r=".63"/>
<circle cx="266.4" cy="239.8" r=".63"/>
<circle cx="266.4" cy="237.2" r=".63"/>
<circle cx="266.4" cy="242.3" r=".63"/>
<circle cx="288" cy="239.8" r=".63"/>
<circle cx="288" cy="242.3" r=".63"/>
<circle cx="288" cy="244.9" r=".63"/>
<circle cx="12.4" cy="232.2" r=".63"/>
<circle cx="12.4" cy="229.6" r=".63"/>
<circle cx="12.4" cy="234.7" r=".63"/>
<circle cx="35.3" cy="232.2" r=".63"/>
<circle cx="35.3" cy="234.7" r=".63"/>
<circle cx="35.3" cy="237.2" r=".63"/>
<circle cx="131.8" cy="40.9" r=".63"/>
<circle cx="70.9" cy="193" r=".63"/>
<circle cx="131.8" cy="193" r=".63"/>
<circle cx="156" cy="193" r=".63"/>
<circle cx="347.2" cy="40.9" r=".63"/>
<circle cx="328.7" cy="193" r=".63"/>
<circle cx="300.2" cy="193" r=".63"/>
<circle cx="296.2" cy="83.6" r=".63"/>
</g>
<g font-size="8.2">
<text x="287.8" y="34.9">外部晶振</text>
<text x="83.6" y="94.8">复位按键</text>
<text x="356.6" y="147.9">输出端口</text>
<text x="16.3" y="153.8">输出端口</text>
<text x="83.6" y="171.8">唤醒按键</text>
<text x="138.9" y="171">MCU最小系统</text>
<text x="322.3" y="248">LED灯</text>
<text x="81" y="267.3">micro输入口</text>
<text x="188.2" y="271.1">3.3V稳压输出</text>
</g>
<text font-size="6.3" x="230.9" y="214.3">指示灯</text>
<g font-size="3.8">
<text x="297.7" y="115">low-speed：设备的D-上拉。</text>
<text x="298.7" y="118.8">full-speed：设备的D+上拉。</text>
</g>
<text font-size="3.1" x="88.6" y="220.4">自恢复保险丝/0.5A</text>
<g font-size="2.5" fill="#a00000">
<text x="301.5" y="273.1">TITLE:</text>
<text x="394.1" y="276.5">REV:</text>
<text x="328.1" y="283.3">Company:</text>
<text x="393.9" y="283.8">Sheet:</text>
<text x="328.1" y="288.8">Date:</text>
<text x="363.4" y="288.9">Drawn By:</text>
</g>
<g font-size="2.3" fill="#000080">
<text x="169.4" y="11.7">C3</text>
<text x="232.9" y="11.7">C2</text>
<text x="169.4" y="27">C4</text>
<text x="181" y="25.3">X2</text>
<text x="191.5" y="25.2">R3</text>
<text x="232.9" y="27">C1</text>
<text x="245.7" y="25.3">X3</text>
<text x="84.7" y="53">RESET</text>
<text x="104.4" y="49.1">R1</text>
<text x="397.3" y="59.9">J3</text>
<text x="105.4" y="65.7">C20</text>
<text x="198.8" y="64.7">U1</text>
<text x="159.3" y="68">C10</text>
<text x="168.1" y="68">C11</text>
<text x="176.4" y="68">C8</text>
<text x="184" y="67.9">C9</text>
<text x="367.8" y="71.2">R2</text>
<text x="13.9" y="72.6">J1</text>
<text x="283.8" y="82.1">C16</text>
<text x="284.1" y="90.3">C15</text>
<text x="315" y="95.3">R12</text>
<text x="315" y="91.8">R14</text>
<text x="315" y="101.2">R10</text>
<text x="315" y="98.4">R13</text>
<text x="314.9" y="103.7">R11</text>
<text x="315" y="106.3">R15</text>
<text x="145.9" y="109.3">L1</text>
<text x="90.5" y="121.4">WAKEUP</text>
<text x="153.6" y="121.3">C7</text>
<text x="165" y="121.3">C6</text>
<text x="101.6" y="145.4">R4</text>
<text x="251.2" y="149.2">C12</text>
<text x="258.8" y="149.2">C5</text>
<text x="345.8" y="212.7">R6</text>
<text x="359" y="212.7">LED5</text>
<text x="181.1" y="220.1">U2</text>
<text x="237.2" y="220.1">LED1</text>
<text x="345.8" y="219.1">R7</text>
<text x="359" y="219.1">LED4</text>
<text x="22.6" y="223.9">H1</text>
<text x="86.5" y="224.9">F1</text>
<text x="217.3" y="223.9">R5</text>
<text x="345.8" y="225.4">R8</text>
<text x="359" y="225.4">LED3</text>
<text x="275.8" y="231.5">H2</text>
<text x="345.8" y="230.5">R9</text>
<text x="359" y="230.5">LED2</text>
<text x="50" y="234.2">USB1</text>
<text x="193.9" y="235.1">C18</text>
<text x="213.1" y="237.6">C17</text>
<text x="121.7" y="240.4">C19</text>
<text x="133.1" y="240.4">C13</text>
<text x="143.3" y="240.4">C14</text>
<text x="316.1" y="276.5">GD32F103C8T6核心板</text>
<text x="403.8" y="276.6">1.0</text>
<text x="345" y="283.5">JHP硬件工作室</text>
<text x="405.3" y="284">1/1</text>
<text x="340" y="289.1">2023.11.17</text>
<text x="379.9" y="289">D</text>
</g>
<g font-size="2.3" fill="#00f">
<text x="169.4" y="14">20pF</text>
<text x="203" y="17.7">OSC_IN</text>
<text x="232.9" y="14">20pF</text>
<text x="259.8" y="18.2">OSC32IN</text>
<text x="169.4" y="29.3">20pF</text>
<text x="180.8" y="27.6">8MHz</text>
<text x="191.5" y="27.6">1M</text>
<text x="232.9" y="29.3">20pF</text>
<text x="245.6" y="27.5">32.768kHz</text>
<text x="95.3" y="34.8">VCC_3V3</text>
<text x="203" y="32.9">OSC_OUT</text>
<text x="259.8" y="33.4">OSC32OUT</text>
<text x="104.4" y="51.4">10K</text>
<text x="162.1" y="52.9">VCC_3V3</text>
<text x="78.2" y="55.5">TSA063G43-250</text>
<text x="115.7" y="58.8">NRST</text>
<text x="227.7" y="54.5" transform="rotate(-90 227.7 54.5)">PB9</text>
<text x="230.2" y="54.5" transform="rotate(-90 230.2 54.5)">PB8</text>
<text x="232.8" y="54.5" transform="rotate(-90 232.8 54.5)">BOOT0</text>
<text x="235.3" y="54.5" transform="rotate(-90 235.3 54.5)">PB7</text>
<text x="237.8" y="54.5" transform="rotate(-90 237.8 54.5)">PB6</text>
<text x="240.4" y="54.5" transform="rotate(-90 240.4 54.5)">PB5</text>
<text x="242.9" y="54.5" transform="rotate(-90 242.9 54.5)">PB4</text>
<text x="245.5" y="54.5" transform="rotate(-90 245.5 54.5)">PB3</text>
<text x="248" y="54.3" transform="rotate(-90 248 54.3)">PA15</text>
<text x="250.5" y="54.3" transform="rotate(-90 250.5 54.3)">SWCLK</text>
<text x="210.2" y="60.8">GND</text>
<text x="357" y="65.2">PB9</text>
<text x="105.4" y="67.9">100nF</text>
<text x="198.8" y="66.8">GD32F103C8T6</text>
<text x="354" y="70.5">VCC_3V3</text>
<text x="357" y="67.7">PB8</text>
<text x="377.4" y="71.2">10K</text>
<text x="22.8" y="73">VCC_3V3 VDDA</text>
<text x="159.4" y="73">1uF</text>
<text x="166.4" y="73">10nF</text>
<text x="175.9" y="73">1uF</text>
<text x="181.7" y="73">10nF</text>
<text x="278.3" y="73">VCC_3V3</text>
<text x="353.6" y="72.8">BOOT0</text>
<text x="357" y="77.9">PB7</text>
<text x="367.4" y="75.5">GND</text>
<text x="29.6" y="83.2">GND</text>
<text x="80.5" y="79.7">GND</text>
<text x="99.6" y="79.7">GND</text>
<text x="291.9" y="82.1">10nF</text>
<text x="357" y="82.9">PB5</text>
<text x="357" y="80.4">PB6</text>
<text x="41.8" y="87.8">PC13/TAMPER_RTC</text>
<text x="161.8" y="88">GND</text>
<text x="303.7" y="84.7">GND</text>
<text x="357" y="88">PB3</text>
<text x="357" y="85.5">PB4</text>
<text x="41.9" y="90.6">PA1</text>
<text x="41.9" y="93.1">PA2</text>
<text x="42.1" y="95.6">PA3</text>
<text x="161.2" y="95.1">PC13/TAMPER_RTC</text>
<text x="281.1" y="95.1">GND</text>
<text x="291.6" y="90.3">1uF</text>
<text x="300.2" y="92">NC/1.5K</text>
<text x="305.9" y="95.6">0R</text>
<text x="324.2" y="94.1">VCC_3V3</text>
<text x="353.3" y="95.6">SWCLK</text>
<text x="354.1" y="93.6">NRST</text>
<text x="355.8" y="90.6">PA15</text>
<text x="42.1" y="100.7">PA5</text>
<text x="42.1" y="98.2">PA4</text>
<text x="170.7" y="100.2">OSC32OUT</text>
<text x="173.2" y="97.7">OSC32IN</text>
<text x="289.9" y="97">SWDIO</text>
<text x="300.7" y="98.4">NC/22R</text>
<text x="305.7" y="101.2">0R</text>
<text x="326.7" y="99.7">D+</text>
<text x="326.7" y="97.2">PA12</text>
<text x="352.2" y="98.2">SWDIO</text>
<text x="354" y="100.9">VCC_3V3</text>
<text x="42.1" y="103.3">PA6</text>
<text x="42.1" y="105.8">PA7</text>
<text x="137.9" y="103.7">VCC_3V3</text>
<text x="160.6" y="103.7">VDDA</text>
<text x="172.8" y="104.8">OSC_OUT</text>
<text x="175.4" y="102.2">OSC_IN</text>
<text x="176.7" y="107.8">NRST</text>
<text x="286.3" y="107.6">PA9</text>
<text x="286.4" y="105.1">PA10</text>
<text x="300.2" y="106.5">NC/1.5K</text>
<text x="301" y="103.7">NC/22R</text>
<text x="326.7" y="104.8">D-</text>
<text x="326.8" y="102.3">PA11</text>
<text x="355.5" y="105.9">PA12</text>
<text x="367.4" y="103.5">GND</text>
<text x="42.2" y="110.9">PB1</text>
<text x="42.2" y="113.4">PB2</text>
<text x="42.2" y="108.3">PB0</text>
<text x="151.8" y="109.3">3.3uH</text>
<text x="178.4" y="110.3">GND</text>
<text x="286.3" y="110.2">PA8</text>
<text x="286.4" y="112.7">PB15</text>
<text x="323.9" y="108.6">VCC_3V3</text>
<text x="355.5" y="110.9">PA10</text>
<text x="355.5" y="108.4">PA11</text>
<text x="356.9" y="113.5">PA9</text>
<text x="42.2" y="118.5">PB11</text>
<text x="42.3" y="116">PB10</text>
<text x="79.8" y="114.6">VCC_3V3</text>
<text x="169.1" y="114.9">PA0/WAKEUP</text>
<text x="179.5" y="117.5">PA1</text>
<text x="286.4" y="117.8">PB13</text>
<text x="286.4" y="115.3">PB14</text>
<text x="29.6" y="123.8">GND</text>
<text x="42.2" y="121">PB12</text>
<text x="88.1" y="123.8">TSA063G43-250</text>
<text x="179.5" y="120">PA2</text>
<text x="286.4" y="120.3">PB12</text>
<text x="39.2" y="126.3">VCC_3V3</text>
<text x="153.1" y="126.4">1uF</text>
<text x="165.2" y="126.4">10nF</text>
<text x="111.5" y="138.3">PA0/WAKEUP</text>
<text x="154.2" y="139.1">GND</text>
<text x="101.6" y="147.7">10K</text>
<text x="270.1" y="145.9">VCC_3V3</text>
<text x="251.3" y="154.3">10nF</text>
<text x="258.3" y="154.3">1uF</text>
<text x="222.6" y="162.9" transform="rotate(-90 222.6 162.9)">PA3</text>
<text x="225.2" y="162.9" transform="rotate(-90 225.2 162.9)">PA4</text>
<text x="227.7" y="162.9" transform="rotate(-90 227.7 162.9)">PA5</text>
<text x="230.2" y="162.9" transform="rotate(-90 230.2 162.9)">PA6</text>
<text x="232.8" y="162.9" transform="rotate(-90 232.8 162.9)">PA7</text>
<text x="235.3" y="162.9" transform="rotate(-90 235.3 162.9)">PB0</text>
<text x="237.9" y="162.9" transform="rotate(-90 237.9 162.9)">PB1</text>
<text x="240.4" y="162.9" transform="rotate(-90 240.4 162.9)">PB2</text>
<text x="242.9" y="164.1" transform="rotate(-90 242.9 164.1)">PB10</text>
<text x="245.5" y="164.1" transform="rotate(-90 245.5 164.1)">PB11</text>
<text x="254.5" y="168.3">GND</text>
<text x="65" y="207.4">GND</text>
<text x="320" y="215.6">PA8</text>
<text x="351.5" y="212.7">1K</text>
<text x="381.4" y="215.7">GND</text>
<text x="9.3" y="217.5">VIN_5V</text>
<text x="134.4" y="217.2">VIN_5V</text>
<text x="163.5" y="217.2">VIN_5V</text>
<text x="202.9" y="218.5">VCC_3V3</text>
<text x="320" y="221.9">PB15</text>
<text x="351.5" y="219.1">1K</text>
<text x="22.6" y="226">PZ254V-12-8P</text>
<text x="91.1" y="224.9">SMD1210P050TF</text>
<text x="181.1" y="222.3">AMS1117-3.3</text>
<text x="223" y="223.9">1K</text>
<text x="263.3" y="227.6">VCC_3V3</text>
<text x="351.5" y="225.4">1K</text>
<text x="381.4" y="222.1">GND</text>
<text x="104.8" y="232.2">D-</text>
<text x="275.8" y="233.7">PZ254V-12-8P</text>
<text x="320" y="228.3">PB14</text>
<text x="320" y="233.4">PB13</text>
<text x="351.5" y="230.5">1K</text>
<text x="381.4" y="228.4">GND</text>
<text x="381.4" y="233.5">GND</text>
<text x="50" y="236.4">U-F-M5DD-Y-1</text>
<text x="104.8" y="234.7">D+</text>
<text x="213.1" y="239.9">100nF</text>
<text x="121.7" y="242.7">22uF</text>
<text x="133.1" y="242.7">1uF</text>
<text x="143.3" y="242.7">10nF</text>
<text x="192.7" y="240.2">10uF</text>
<text x="32" y="250.6">GND</text>
<text x="195.8" y="254.1">GND</text>
<text x="284.7" y="255.7">GND</text>
<text x="65" y="261.7">GND</text>
</g>
<g font-size="2.3">
<text x="85.1" y="57.1">2</text>
<text x="91.4" y="57.1">1</text>
<text x="397.3" y="65">1</text>
<text x="85.1" y="67.3">4</text>
<text x="91.4" y="67.3">3</text>
<text x="221.5" y="71.5" transform="rotate(-90 221.5 71.5)">48</text>
<text x="224" y="71.5" transform="rotate(-90 224 71.5)">47</text>
<text x="226.5" y="71.5" transform="rotate(-90 226.5 71.5)">46</text>
<text x="229.1" y="71.5" transform="rotate(-90 229.1 71.5)">45</text>
<text x="231.6" y="71.5" transform="rotate(-90 231.6 71.5)">44</text>
<text x="234.2" y="71.5" transform="rotate(-90 234.2 71.5)">43</text>
<text x="236.7" y="71.5" transform="rotate(-90 236.7 71.5)">42</text>
<text x="239.2" y="71.5" transform="rotate(-90 239.2 71.5)">41</text>
<text x="241.8" y="71.5" transform="rotate(-90 241.8 71.5)">40</text>
<text x="244.3" y="71.5" transform="rotate(-90 244.3 71.5)">39</text>
<text x="246.9" y="71.5" transform="rotate(-90 246.9 71.5)">38</text>
<text x="249.4" y="71.5" transform="rotate(-90 249.4 71.5)">37</text>
<text x="397.3" y="67.5">2</text>
<text x="397.3" y="70">3</text>
<text x="15" y="77.7">1</text>
<text x="227.3" y="76.8" transform="rotate(-90 227.3 76.8)">PB9</text>
<text x="229.8" y="76.8" transform="rotate(-90 229.8 76.8)">PB8</text>
<text x="234.9" y="76.8" transform="rotate(-90 234.9 76.8)">PB7</text>
<text x="237.5" y="76.8" transform="rotate(-90 237.5 76.8)">PB6</text>
<text x="240" y="76.8" transform="rotate(-90 240 76.8)">PB5</text>
<text x="242.5" y="76.8" transform="rotate(-90 242.5 76.8)">PB4</text>
<text x="245.1" y="76.8" transform="rotate(-90 245.1 76.8)">PB3</text>
<text x="397.3" y="72.6">4</text>
<text x="397.3" y="75.1">5</text>
<text x="397.3" y="77.7">6</text>
<text x="15" y="80.2">2</text>
<text x="15" y="82.7">3</text>
<text x="222.2" y="79.9" transform="rotate(-90 222.2 79.9)">VDD_3</text>
<text x="224.8" y="79.6" transform="rotate(-90 224.8 79.6)">VSS_3</text>
<text x="232.4" y="80.2" transform="rotate(-90 232.4 80.2)">BOOT0</text>
<text x="247.6" y="78.1" transform="rotate(-90 247.6 78.1)">PA15</text>
<text x="250.2" y="78.1" transform="rotate(-90 250.2 78.1)">PA14</text>
<text x="397.3" y="80.2">7</text>
<text x="397.3" y="82.7">8</text>
<text x="15" y="85.3">4</text>
<text x="15" y="87.8">5</text>
<text x="397.3" y="85.3">9</text>
<text x="397.3" y="87.8">10</text>
<text x="15" y="90.4">6</text>
<text x="15" y="92.9">7</text>
<text x="15" y="95.4">8</text>
<text x="200.5" y="91.1">1</text>
<text x="200.5" y="93.7">2</text>
<text x="202.9" y="92.4">VBAT</text>
<text x="202.9" y="94.9">PC13_TAMPER_RTC</text>
<text x="262.3" y="92.4">VDD_2</text>
<text x="262.5" y="94.9">VSS_2</text>
<text x="270.6" y="93.7">35</text>
<text x="270.6" y="91.1">36</text>
<text x="397.3" y="90.4">11</text>
<text x="397.3" y="92.9">12</text>
<text x="397.3" y="95.4">13</text>
<text x="13.7" y="100.5">10</text>
<text x="15" y="98">9</text>
<text x="200.5" y="96.2">3</text>
<text x="200.5" y="98.7">4</text>
<text x="200.5" y="101.3">5</text>
<text x="202.9" y="97.5">PC14_OSC32_IN</text>
<text x="202.9" y="100">PC15_OSC32_OUT</text>
<text x="264" y="100">PA12</text>
<text x="264" y="97.5">PA13</text>
<text x="270.6" y="101.3">32</text>
<text x="270.6" y="98.7">33</text>
<text x="270.6" y="96.2">34</text>
<text x="397.3" y="98">14</text>
<text x="397.3" y="100.5">15</text>
<text x="13.7" y="103.1">11</text>
<text x="13.7" y="105.6">12</text>
<text x="200.5" y="103.8">6</text>
<text x="200.5" y="106.4">7</text>
<text x="202.9" y="102.6">PD0_OSC_IN</text>
<text x="202.9" y="105.1">PD1_OSC_OUT</text>
<text x="202.9" y="107.6">NRST</text>
<text x="264" y="105.1">PA10</text>
<text x="264" y="102.6">PA11</text>
<text x="265.3" y="107.6">PA9</text>
<text x="270.6" y="106.4">30</text>
<text x="270.6" y="103.8">31</text>
<text x="397.3" y="103.1">16</text>
<text x="397.3" y="105.6">17</text>
<text x="13.7" y="108.1">13</text>
<text x="13.7" y="110.7">14</text>
<text x="13.7" y="113.2">15</text>
<text x="199.3" y="114">10</text>
<text x="200.5" y="108.9">8</text>
<text x="200.5" y="111.4">9</text>
<text x="202.9" y="110.2">VSSA</text>
<text x="202.9" y="112.7">VDDA</text>
<text x="264" y="112.7">PB15</text>
<text x="265.3" y="110.2">PA8</text>
<text x="270.6" y="114">27</text>
<text x="270.6" y="111.4">28</text>
<text x="270.6" y="108.9">29</text>
<text x="397.3" y="108.1">18</text>
<text x="397.3" y="110.7">19</text>
<text x="397.3" y="113.2">20</text>
<text x="13.7" y="115.8">16</text>
<text x="13.7" y="118.3">17</text>
<text x="199.3" y="116.5">11</text>
<text x="199.3" y="119.1">12</text>
<text x="202.9" y="115.3">PA0_WAKEUP</text>
<text x="202.9" y="117.8">PA1</text>
<text x="264" y="117.8">PB13</text>
<text x="264" y="115.3">PB14</text>
<text x="270.6" y="119.1">25</text>
<text x="270.6" y="116.5">26</text>
<text x="13.7" y="120.8">18</text>
<text x="13.7" y="123.4">19</text>
<text x="13.7" y="125.9">20</text>
<text x="202.9" y="120.3">PA2</text>
<text x="264" y="120.3">PB12</text>
<text x="87.4" y="128.5">3</text>
<text x="93.7" y="128.5">4</text>
<text x="87.4" y="138.7">1</text>
<text x="93.7" y="138.7">2</text>
<text x="221.5" y="142.6" transform="rotate(-90 221.5 142.6)">13</text>
<text x="222.5" y="139.4" transform="rotate(-90 222.5 139.4)">PA3</text>
<text x="224" y="142.6" transform="rotate(-90 224 142.6)">14</text>
<text x="225" y="139.4" transform="rotate(-90 225 139.4)">PA4</text>
<text x="226.5" y="142.6" transform="rotate(-90 226.5 142.6)">15</text>
<text x="227.5" y="139.4" transform="rotate(-90 227.5 139.4)">PA5</text>
<text x="229.1" y="142.6" transform="rotate(-90 229.1 142.6)">16</text>
<text x="230.1" y="139.4" transform="rotate(-90 230.1 139.4)">PA6</text>
<text x="231.6" y="142.6" transform="rotate(-90 231.6 142.6)">17</text>
<text x="232.6" y="139.4" transform="rotate(-90 232.6 139.4)">PA7</text>
<text x="234.2" y="142.6" transform="rotate(-90 234.2 142.6)">18</text>
<text x="235.2" y="139.4" transform="rotate(-90 235.2 139.4)">PB0</text>
<text x="236.7" y="142.6" transform="rotate(-90 236.7 142.6)">19</text>
<text x="237.7" y="139.4" transform="rotate(-90 237.7 139.4)">PB1</text>
<text x="239.2" y="142.6" transform="rotate(-90 239.2 142.6)">20</text>
<text x="240.2" y="139.4" transform="rotate(-90 240.2 139.4)">PB2</text>
<text x="241.8" y="142.6" transform="rotate(-90 241.8 142.6)">21</text>
<text x="242.8" y="139.4" transform="rotate(-90 242.8 139.4)">PB10</text>
<text x="244.3" y="142.6" transform="rotate(-90 244.3 142.6)">22</text>
<text x="245.3" y="139.4" transform="rotate(-90 245.3 139.4)">PB11</text>
<text x="246.9" y="142.6" transform="rotate(-90 246.9 142.6)">23</text>
<text x="247.9" y="139.4" transform="rotate(-90 247.9 139.4)">VSS_1</text>
<text x="249.4" y="142.6" transform="rotate(-90 249.4 142.6)">24</text>
<text x="250.4" y="139.4" transform="rotate(-90 250.4 139.4)">VDD_1</text>
<text x="185.3" y="226.5">TAB</text>
<text x="191.5" y="225.5">4</text>
<text x="20.2" y="229.3">1</text>
<text x="20.2" y="231.8">3</text>
<text x="22.5" y="230.6">1</text>
<text x="22.5" y="233.1">3</text>
<text x="24.5" y="233.1">4</text>
<text x="24.5" y="230.6">2</text>
<text x="26.8" y="231.8">4</text>
<text x="26.8" y="229.3">2</text>
<text x="76" y="229.1">1</text>
<text x="76" y="231.6">2</text>
<text x="87.9" y="228">1</text>
<text x="99.3" y="228">2</text>
<text x="172.5" y="228">3</text>
<text x="175.5" y="229.1">In</text>
<text x="181.8" y="233.9" transform="rotate(-90 181.8 233.9)">1</text>
<text x="182.8" y="230.9" transform="rotate(-90 182.8 230.9)">ADJ</text>
<text x="186.1" y="229.1">Out</text>
<text x="191.5" y="228">2</text>
<text x="20.2" y="234.4">5</text>
<text x="20.2" y="236.9">7</text>
<text x="22.5" y="235.7">5</text>
<text x="22.5" y="238.2">7</text>
<text x="24.5" y="238.2">8</text>
<text x="24.5" y="235.7">6</text>
<text x="26.8" y="236.9">8</text>
<text x="26.8" y="234.4">6</text>
<text x="75.7" y="236.7">4</text>
<text x="76" y="239.2">5</text>
<text x="76.5" y="234.1">3</text>
<text x="273.4" y="236.9">1</text>
<text x="273.4" y="239.5">3</text>
<text x="275.8" y="238.2">1</text>
<text x="277.7" y="238.2">2</text>
<text x="280" y="239.5">4</text>
<text x="280" y="236.9">2</text>
<text x="273.4" y="242">5</text>
<text x="273.4" y="244.5">7</text>
<text x="275.8" y="240.7">3</text>
<text x="275.8" y="243.3">5</text>
<text x="275.8" y="245.8">7</text>
<text x="277.7" y="245.8">8</text>
<text x="277.7" y="243.3">6</text>
<text x="277.7" y="240.7">4</text>
<text x="280" y="244.5">8</text>
<text x="280" y="242">6</text>
</g>
<g font-size="2.2" fill="#a00000">
<text x="28.4" y="3">1</text>
<text x="78.2" y="3">2</text>
<text x="128" y="3">3</text>
<text x="177.8" y="3">4</text>
<text x="227.6" y="3">5</text>
<text x="277.4" y="3">6</text>
<text x="327.2" y="3">7</text>
<text x="376.9" y="3">8</text>
<text x="1.4" y="28.3">A</text>
<text x="413.4" y="28.3">A</text>
<text x="1.4" y="78">B</text>
<text x="413.4" y="78">B</text>
<text x="1.4" y="127.8">C</text>
<text x="413.4" y="127.8">C</text>
<text x="1.4" y="177.6">D</text>
<text x="413.4" y="177.6">D</text>
<text x="1.4" y="227.4">E</text>
<text x="413.4" y="227.4">E</text>
<text x="28.4" y="292.3">1</text>
<text x="78.2" y="292.3">2</text>
<text x="128" y="292.3">3</text>
<text x="177.8" y="292.3">4</text>
<text x="227.6" y="292.3">5</text>
<text x="277.4" y="292.3">6</text>
<text x="327.2" y="292.3">7</text>
<text x="376.9" y="292.3">8</text>
</g>
</svg>
